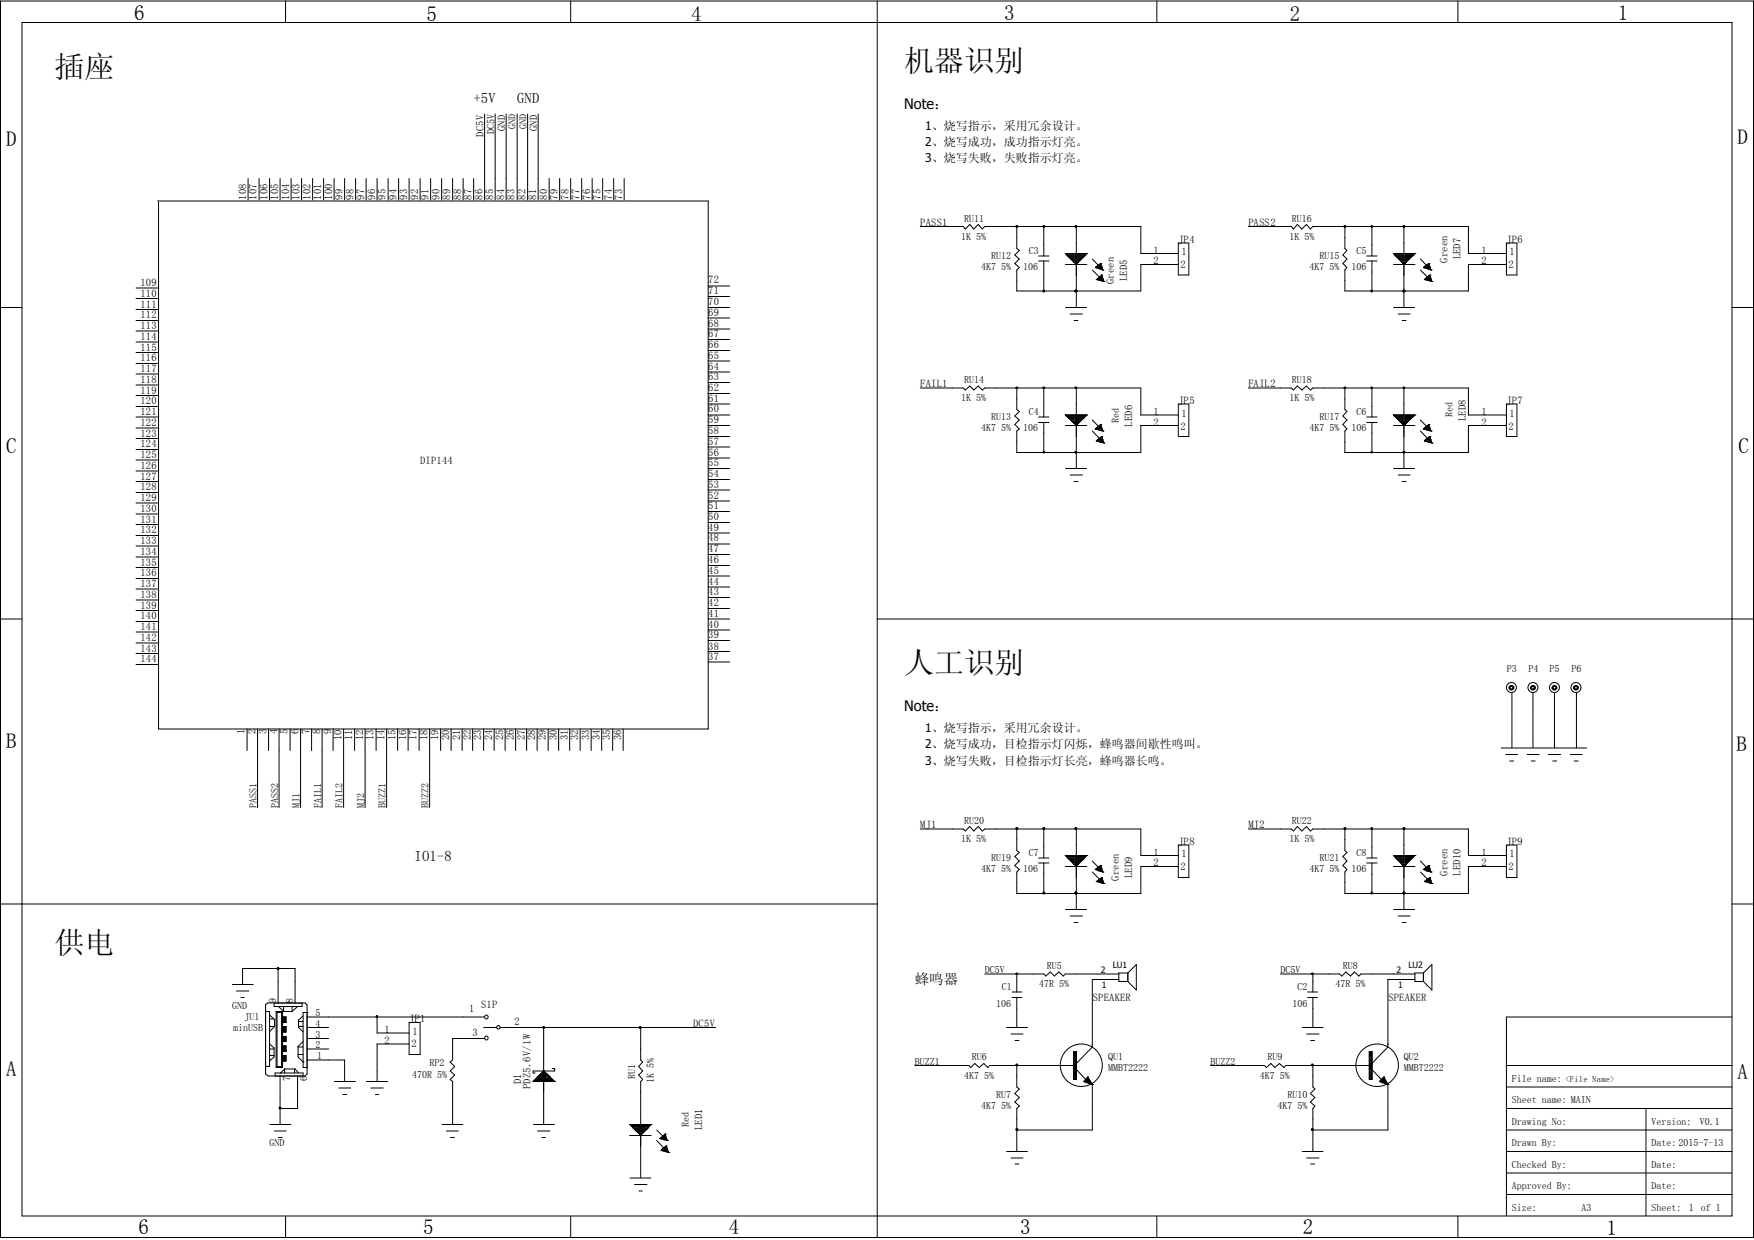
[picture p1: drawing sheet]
<svg xmlns="http://www.w3.org/2000/svg" width="297mm" height="210mm" viewBox="0 0 297 210" stroke-linecap="round" stroke-linejoin="round" font-family="sans-serif">
<g fill="none" stroke="#000" stroke-width=".17">
<path d="M.1 .2h296.7v209.3h-296.7zM3.7 3.8h289.5v202.1h-289.5zM48.3 .2v3.6M82 19.3v14.6M83.8 19.3v14.6M85.7 19.3v14.6M87.5 19.3v14.6M89.3 19.3v14.6M91.1 19.3v14.6M96.6 .2v3.6M148.5 .2v209.3M195.8 .2v3.6"/>
<path d="M246.8 .2v3.6M26.7 34h93.2v89.4h-93.1v-89.2M42 30.2v3.7M43.9 30.2v3.7M45.6 30.2v3.7M47.4 30.2v3.7M49.3 30.2v3.7M51.1 30.2v3.7M52.9 30.2v3.7M54.8 30.2v3.7M56.6 30.2v3.7M58.3 30.2v3.7"/>
<path d="M60.2 30.2v3.7M62 30.2v3.7M63.8 30.2v3.7M65.7 30.2v3.7M67.5 30.2v3.7M69.3 30.2v3.7M71.1 30.2v3.7M72.9 30.2v3.7M74.8 30.2v3.7M76.6 30.2v3.7M78.4 30.2v3.7M80.2 30.2v3.7"/>
<path d="M93 30.2v3.7M94.7 30.2v3.7M96.6 30.2v3.7M98.5 30.2v3.7M100.2 30.2v3.7M102 30.2v3.7M103.9 30.2v3.7M105.7 30.2v3.7M155.8 38.4h7.3l.3 .4 .8-.8 .6 .8 .8-.8 .7 .8 .4-.4h26.4v4.5h6.4M172.1 38.4v3.7l.5 .3-.8 .8 .8 .7-.8 .7 .8 .7-.5 .4v3.6h21v-4.5h6.4M176.7 38.4v4.9M182.2 38.4v13.7"/>
<path d="M211.3 38.4h7.3l.3 .4 .7-.8 .8 .8 .7-.8 .7 .8 .4-.4h26.4v4.5h6.4M227.7 38.4v3.7l.3 .3-.7 .8 .7 .7-.7 .7 .7 .7-.3 .4v3.6h20.9v-4.5h6.4M232.2 38.4v4.9M237.7 38.4v13.7M.1 52.1h3.6M23 48.8h3.7M23 50.5h3.7M23 52.4h3.7M23 54.3h3.7M23 56h3.7M23 57.9h3.7M23 59.7h3.7"/>
<path d="M119.9 52.1h3.6M119.9 59.4h3.6M119.9 57.5h3.6M119.9 55.7h3.6M119.9 53.8h3.6M119.9 50.2h3.6M119.9 48.4h3.6M175.8 43.3h1.8M175.8 44.2h1.8M176.7 44.2v5.1M180.3 42.9h.1M180.3 44.8h3.7"/>
<path d="M180.3 42.9h3.7M180.3 42.9l1.9 1.9M180.3 52.1h3.7M180.5 42.9v.3h3.3v-.3M180.7 42.9v.4h2.9v-.4M180.9 42.9v.6h2.6v-.6M181.1 53.2h2.2M181.1 42.9v.8h2.2v-.8M181.3 42.9v1h1.7v-1M181.4 42.9v1.1h1.5v-1.1M181.6 42.9v1.3h1.1v-1.3M181.8 42.9v1.5h.7v-1.5"/>
<path d="M181.8 54.3h.7M182 42.9v1.7h.4v-1.7M182.2 44.8h.1M182.2 49.3h.1M184 42.9h.1M184 42.9l-1.8 1.9M184.9 43.9l1.8 1.8M184.9 45.7l1.8 1.8M185.4 45.3h.1M185.4 45.3l1.3 .4M185.4 45.3h1.2M185.6 47.3h.1"/>
<path d="M185.6 45.1l-.2 .2M185.6 45.1h.9v.5M185.6 45.1v.3M185.6 47.3l1.3 .4M185.6 47.3h1.2M185.8 47.2v.2M185.8 47.2l-.2 .1M185.8 47.2h.9v.5M186 44.9v.6h.6M186 47v.4M186.1 44.8h.3M186.1 47h.5"/>
<path d="M186.2 44.7v.9M186.2 46.8v.7h.7M186.4 44.6h.1M186.4 44.6l.3 1.1M186.4 44.6l-.8 .5M186.4 44.6v1M186.4 45h-.6v.5M186.5 46.6h.1M186.5 46.6v1M186.5 46.6l.4 1.1M186.5 46.6l-.7 .6M186.6 46.7h-.2v.8"/>
<path d="M186.7 45.7h.1M186.9 47.7h.1M199.5 41.1h1.8v5.5h-1.8zM231.3 43.3h1.9M231.3 44.2h1.9M232.2 44.2v5.1M235.9 42.9h.1M235.9 44.8h3.6M235.9 42.9h3.6M235.9 42.9l1.8 1.9M235.9 52.1h3.6M236.1 42.9v.3h3.3v-.3"/>
<path d="M236.2 42.9v.4h3v-.4M236.4 42.9v.6h2.5v-.6M236.6 42.9v.8h2.2v-.8M236.6 53.2h2.2M236.8 42.9v1h1.8v-1M237 42.9v1.1h1.4v-1.1M237.2 42.9v1.3h1.1v-1.3M237.3 54.3h.8M237.3 42.9v1.5h.8v-1.5M237.5 42.9v1.7h.4v-1.7M237.7 44.8h.1M237.7 49.3h.1"/>
<path d="M239.5 42.9h.1M239.5 42.9l-1.8 1.9M240.5 43.9l1.7 1.8M240.5 45.7l1.7 1.8M241 45.3h.1M241 45.3h1.1M241 45.3l1.2 .4M241.1 47.3h.1M241.1 45.1h1v.5M241.1 47.3h1.1M241.1 45.1l-.1 .2M241.1 45.1v.3"/>
<path d="M241.1 47.3l1.3 .4M241.3 47.2h.9v.5M241.3 45v.5M241.3 47.2v.2M241.3 47.2l-.2 .1M241.4 45h.6M241.5 44.9v.6h.6M241.5 47v.4M241.6 47h.5M241.6 44.8h.3M241.7 46.8v.7h.6M241.7 44.7v.9"/>
<path d="M241.8 46.7h.3M241.9 44.6h.1M241.9 44.6l.3 1.1M241.9 44.6l-.8 .5M241.9 44.6v1M241.9 46.7v.8M242.1 46.6h.1M242.1 46.6v1M242.1 46.6l.3 1.1M242.1 46.6l-.8 .6M242.2 45.7h.1M242.4 47.7h.1"/>
<path d="M255 41.1h1.8v5.5h-1.8zM293.2 52.1h3.6M23 61.6h3.7M23 63.3h3.7M23 65.2h3.7M23 67h3.7M23 68.8h3.7M23 70.6h3.7M23 72.5h3.7M23 74.3h3.7M23 76.1h3.7M23 77.9h3.7"/>
<path d="M23 79.8h3.7M119.9 79.3h3.6M119.9 77.6h3.6M119.9 75.7h3.6M119.9 73.9h3.6M119.9 72.1h3.6M119.9 70.3h3.6M119.9 68.4h3.6M119.9 66.6h3.6M119.9 64.8h3.6M119.9 63h3.6M119.9 61.1h3.6"/>
<path d="M155.8 65.7h7.3l.3 .3 .8-.6 .6 .6 .8-.6 .7 .6 .4-.3h26.4v4.6h6.4M172.1 65.7v3.6l.5 .4-.8 .7 .8 .7-.8 .8 .8 .7-.5 .4v3.6h21v-4.5h6.4M175.8 70.6h1.8M175.8 71.5h1.8M176.7 65.7v4.9M176.7 71.5v5.1M180.3 70.3h.1M180.3 72.1h3.7M180.3 70.3h3.7M180.3 70.3l1.9 1.8M180.3 79.3h3.7M180.5 70.3v.1h3.3v-.1"/>
<path d="M180.7 70.3v.3h2.9v-.3M180.9 70.3v.5h2.6v-.5M181.1 70.3v.7h2.2v-.7M181.3 70.3v.8h1.7v-.8M181.4 70.3v1.1h1.5v-1.1M181.6 70.3v1.2h1.1v-1.2M181.8 70.3v1.4h.7v-1.4M182 70.3v1.6h.4v-1.6M182.2 72.1h.1M182.2 76.6h.1M182.2 65.7v13.6M184 70.3h.1"/>
<path d="M184 70.3l-1.8 1.8M184.9 71.1l1.8 1.9M184.9 73l1.8 1.8M185.4 72.6h.1M185.4 72.6l1.3 .4M185.4 72.6h1.2M185.6 74.7h.1M185.6 72.5h.9v.5M185.6 72.5v.2M185.6 72.5l-.2 .1M185.6 74.7l1.3 .3M185.6 74.7h1.2"/>
<path d="M185.8 72.3v.4M185.8 74.4v.3M185.8 74.4h.9v.5M185.8 72.2h.6M185.8 74.4l-.2 .3M186 72.1v.7h.6M186 74.3v.5M186.1 72.1h.3M186.1 74.3h.5M186.2 72v.8M186.2 74.2v.6h.7M186.4 71.9h.1"/>
<path d="M186.4 71.9v1M186.4 74v.8M186.4 71.9l.3 1.1M186.4 71.9l-.8 .6M186.4 74.1h.2M186.5 73.9h.1M186.5 73.9v1M186.5 73.9l.4 1.1M186.5 73.9l-.7 .5M186.7 73h.1M186.9 75h.1M199.5 68.4h1.8v5.5h-1.8z"/>
<path d="M211.3 65.7h7.3l.3 .3 .7-.6 .8 .6 .7-.6 .7 .6 .4-.3h26.4v4.6h6.4M227.7 65.7v3.6l.3 .4-.7 .7 .7 .7-.7 .8 .7 .7-.3 .4v3.6h20.9v-4.5h6.4M231.3 70.6h1.9M231.3 71.5h1.9M232.2 65.7v4.9M232.2 71.5v5.1M235.9 70.3h.1M235.9 72.1h3.6M235.9 70.3h3.6M235.9 70.3l1.8 1.8M235.9 79.3h3.6M236.1 70.3v.1h3.3v-.1"/>
<path d="M236.2 70.3v.3h3v-.3M236.4 70.3v.5h2.5v-.5M236.6 70.3v.7h2.2v-.7M236.8 70.3v.8h1.8v-.8M237 70.3v1.1h1.4v-1.1M237.2 70.3v1.2h1.1v-1.2M237.3 70.3v1.4h.8v-1.4M237.5 70.3v1.6h.4v-1.6M237.7 72.1h.1M237.7 76.6h.1M237.7 65.7v13.6M239.5 70.3h.1"/>
<path d="M239.5 70.3l-1.8 1.8M240.5 71.1l1.7 1.9M240.5 73l1.7 1.8M241 72.6h.1M241 72.6h1.1M241 72.6l1.2 .4M241.1 74.7h.1M241.1 72.5h1v.5M241.1 74.7h1.1M241.1 72.5v.2M241.1 72.5l-.1 .1M241.1 74.7l1.3 .3"/>
<path d="M241.3 74.4h.9v.5M241.3 72.3v.4M241.3 74.4v.3M241.3 74.4l-.2 .3M241.4 72.2h.6M241.5 72.1v.7h.6M241.5 74.3v.5M241.6 74.3h.5M241.6 72.1h.3M241.7 74.2v.6h.6M241.7 72v.8M241.8 74.1h.3"/>
<path d="M241.9 71.9h.1M241.9 71.9v1M241.9 74v.8M241.9 71.9l.3 1.1M241.9 71.9l-.8 .6M242.1 73.9h.1M242.1 73.9v1M242.1 73.9l.3 1.1M242.1 73.9l-.8 .5M242.2 73h.1M242.4 75h.1M255 68.4h1.8v5.5h-1.8z"/>
<path d="M23 81.5h3.7M23 83.4h3.7M23 85.2h3.7M23 87h3.7M23 88.8h3.7M23 90.7h3.7M23 92.5h3.7M23 94.3h3.7M23 96.1h3.7M23 98h3.7M23 99.7h3.7M119.9 99.4h3.6"/>
<path d="M119.9 97.5h3.6M119.9 95.8h3.6M119.9 93.9h3.6M119.9 92.1h3.6M119.9 90.3h3.6M119.9 88.5h3.6M119.9 86.6h3.6M119.9 84.8h3.6M119.9 83h3.6M119.9 81.2h3.6M181.1 80.4h2.2M181.8 81.5h.7"/>
<path d="M236.6 80.4h2.2M237.3 81.5h.8M.1 104.8h3.6M23 101.6h3.7M23 103.4h3.7M23 105.2h3.7M23 107h3.7M23 108.9h3.7M23 110.7h3.7M23 112.5h3.7M119.9 104.8h3.6M119.9 112.1h3.6"/>
<path d="M119.9 110.3h3.6M119.9 108.5h3.6M119.9 106.7h3.6M119.9 103h3.6M119.9 101.2h3.6M148.5 104.8h148.3M255.9 117.3v9.4M259.5 117.3v9.4M263.1 117.3v9.4M266.9 117.3v9.4M41.8 123.4v3.7M43.6 123.4v13.3"/>
<path d="M45.5 123.4v3.7M47.2 123.4v13.3M49.1 123.4v3.7M50.9 123.4v13.3M52.7 123.4v3.7M54.5 123.4v13.3M56.4 123.4v3.7M58.2 123.4v13.3M60 123.4v3.7M61.8 123.4v13.3M63.7 123.4v3.7M65.4 123.4v13.3"/>
<path d="M67.3 123.4v3.7M69.1 123.4v3.7M71 123.4v3.7M72.7 123.4v13.3M74.6 123.4v3.7M76.4 123.4v3.7M78.2 123.4v3.7M80 123.4v3.7M81.9 123.4v3.7M83.7 123.4v3.7M85.5 123.4v3.7M87.3 123.4v3.7"/>
<path d="M89.2 123.4v3.7M90.9 123.4v3.7M92.8 123.4v3.7M94.6 123.4v3.7M96.4 123.4v3.7M98.2 123.4v3.7M100.1 123.4v3.7M101.9 123.4v3.7M103.7 123.4v3.7M105.5 123.4v3.7M254.1 126.7h14.5M254.8 127.8h2.2"/>
<path d="M255.5 128.9h.8M258.5 127.8h2.1M259.2 128.9h.7M262 127.8h2.2M262.8 128.9h.8M265.8 127.8h2.1M266.4 128.9h.8M.1 153.1h148.4M155.8 140.4h7.3l.3 .3 .8-.7 .6 .7 .8-.7 .7 .7 .4-.3h26.4v4.5h6.4M172.1 140.4v3.6l.5 .4-.8 .6 .8 .8-.8 .8 .8 .6-.5 .5v3.6h21v-4.6h6.4M175.8 145.3h1.8M175.8 146.1h1.8"/>
<path d="M176.7 140.4v4.9M176.7 146.1v5.2M180.3 144.9h.1M180.3 146.7h3.7M180.3 144.9h3.7M180.3 144.9l1.9 1.8M180.3 154h3.7M180.5 144.9v.1h3.3v-.1M180.7 144.9v.4h2.9v-.4M180.9 144.9v.6h2.6v-.6M181.1 155.1h2.2M181.1 144.9v.7h2.2v-.7"/>
<path d="M181.3 144.9v.9h1.7v-.9M181.4 144.9v1.1h1.5v-1.1M181.6 144.9v1.2h1.1v-1.2M181.8 144.9v1.5h.7v-1.5M181.8 156.2h.7M182 144.9v1.7h.4v-1.7M182.2 146.7h.1M182.2 151.3h.1M182.2 140.4v13.6M184 144.9h.1M184 144.9l-1.8 1.8M184.9 145.8l1.8 1.9"/>
<path d="M184.9 147.7l1.8 1.7M185.4 147.2h.1M185.4 147.2l1.3 .5M185.4 147.2h1.2M185.6 149.3h.1M185.6 147.1v.2M185.6 147.1h.9v.5M185.6 147.1l-.2 .1M185.6 149.3l1.3 .3M185.6 149.3h1.2M185.8 149.1v.3M185.8 149.1h.9v.5"/>
<path d="M185.8 149.1l-.2 .2M186 146.8v.7h.6M186 148.9v.5M186.1 146.7h.3M186.1 148.9h.5M186.2 146.6v.9M186.2 148.8v.6h.7M186.4 146.6h.1M186.4 146.6v1M186.4 148.7v.8M186.4 146.6l.3 1.1M186.4 146.6l-.8 .5"/>
<path d="M186.4 148.8h.2M186.4 146.9h-.6v.5M186.5 148.6h.1M186.5 148.6v1M186.5 148.6l.4 1M186.5 148.6l-.7 .5M186.7 147.7h.1M186.9 149.6h.1M199.5 143.1h1.8v5.5h-1.8zM211.3 140.4h7.3l.3 .3 .7-.7 .8 .7 .7-.7 .7 .7 .4-.3h26.4v4.5h6.4M227.7 140.4v3.6l.3 .4-.7 .6 .7 .8-.7 .8 .7 .6-.3 .5v3.6h20.9v-4.6h6.4M231.3 145.3h1.9"/>
<path d="M231.3 146.1h1.9M232.2 140.4v4.9M232.2 146.1v5.2M235.9 144.9h.1M235.9 146.7h3.6M235.9 144.9h3.6M235.9 144.9l1.8 1.8M235.9 154h3.6M236.1 144.9v.1h3.3v-.1M236.2 144.9v.4h3v-.4M236.4 144.9v.6h2.5v-.6M236.6 144.9v.7h2.2v-.7"/>
<path d="M236.6 155.1h2.2M236.8 144.9v.9h1.8v-.9M237 144.9v1.1h1.4v-1.1M237.2 144.9v1.2h1.1v-1.2M237.3 156.2h.8M237.3 144.9v1.5h.8v-1.5M237.5 144.9v1.7h.4v-1.7M237.7 146.7h.1M237.7 151.3h.1M237.7 140.4v13.6M239.5 144.9h.1M239.5 144.9l-1.8 1.8"/>
<path d="M240.5 145.8l1.7 1.9M240.5 147.7l1.7 1.7M241 147.2h.1M241 147.2h1.1M241 147.2l1.2 .5M241.1 149.3h.1M241.1 147.1v.2M241.1 147.1h1v.5M241.1 149.3h1.1M241.1 147.1l-.1 .1M241.1 149.3l1.3 .3M241.3 146.9v.5"/>
<path d="M241.3 149.1v.3M241.3 149.1h.9v.5M241.3 149.1l-.2 .2M241.4 146.9h.6M241.5 146.8v.7h.6M241.5 148.9v.5M241.6 148.9h.5M241.6 146.7h.3M241.7 146.6v.9M241.7 148.8v.6h.6M241.8 148.8h.3M241.9 146.6h.1"/>
<path d="M241.9 146.6v1M241.9 148.7v.8M241.9 146.6l.3 1.1M241.9 146.6l-.8 .5M242.1 148.6h.1M242.1 148.6v1M242.1 148.6l.3 1M242.1 148.6l-.8 .5M242.2 147.7h.1M242.4 149.6h.1M255 143.1h1.8v5.5h-1.8zM293.2 153.1h3.6"/>
<path d="M39.3 166.7h3.6M40 167.8h2.2M40.7 168.9h.7M41.1 166.7v-2.7h8.9v5.8M45 171.3h.6v9.3h-.6M45 170.1l.3-.3h6.3l.4 .4v11.7l-.4 .3h-6.2l-.4-.3zM45.6 172.6h.8M45.6 173.8h.8M45.6 171.9l.9 .7v1.2l-.9 .8M45.6 177.6h.8M45.6 178.7h.8M45.6 176.8l.8 .7v1.5l-.7 .6-.1-.1"/>
<path d="M46.4 169.8v.6h4.7v-.6M46.7 171.3h1.1v9.5h-1.1zM46.9 171.4h.8v9.2h-.8zM47.1 164v5.8M47.2 170.4l.8 .9M47.8 172.2h.6v.9h-.6M47.8 173.8h.6v1h-.6M47.8 175.5h.6v.9h-.6M47.8 177.1h.6v1h-.6M47.8 178.7h.6v1h-.6M47.8 173h.6M47.8 172.7h.6"/>
<path d="M47.8 172.6h.6M47.8 172.4h.6M47.8 174.6h.6M47.8 174.4h.6M47.8 174.2h.6M47.8 174h.6M47.8 176.2h.6M47.8 176h.6M47.8 175.9h.6M47.8 175.7h.6M47.8 177.9h.6M47.8 177.6h.6"/>
<path d="M47.8 177.5h.6M47.8 177.3h.6M47.8 179.5h.6M47.8 179.3h.6M47.8 179.2h.6M47.8 179h.6M48 170.4v.9M48 172.2v.9M48 173.8v1M48 175.5v.9M48 177.1v1M48 178.7v1"/>
<path d="M48 171.3h1.4M48.2 172.2v.9M48.2 173.8v1M48.2 175.5v.9M48.2 177.1v1M48.2 178.7v1M48.3 172.2v.9M48.3 173.8v1M48.3 175.5v.9M48.3 177.1v1M48.3 178.7v1M49.4 170.4v.9"/>
<path d="M50.4 177.3h.9M50.4 170.4l-1 .9M50.4 178.6h.9M50.5 173h.8M50.5 173.8h.8M51.3 179.8h.1M51.3 176.4l-.8 .8v1.8l.8 .8M51.3 172l-.8 .7v1.3l.8 .8M52 171.4h.1M52 172.2h30M52 174h3.6M52 175.9h3.6"/>
<path d="M52 177.6h3.6M52 179.5h6.3v3.6M52 171.4h-.7v9.4h.7M63.8 172.2v2.7h5.5M69.3 173.1h1.8v5.5h-1.8zM69.3 176.8h-5.5v6.3M81.9 174h2.2M82 175.9h-5.4v3.6l-.4 .3 .8 .8-.8 .8 .8 .6-.8 .8 .4 .3v7.3M84.8 174h36.4M92 174v16.4M108.5 174v5.5l.3 .3-.7 .8 .7 .8-.7 .6 .7 .8-.3 .3v16.4M166.7 164.9h10l.3 .4 .8-.7 .7 .7 .7-.7 .8 .7 .3-.4h9.1"/>
<path d="M170.3 174h3.7M171.1 175.1h2.1M171.3 168h1.8M171.3 168.9h1.8M171.8 176.2h.8M172.1 164.9v3.1M172.1 168.9v5.1M181.8 178.1h.4v4.7h-.4zM181.8 179.7h.4M181.8 178.7h.4M181.8 179.5h.4M181.8 179.3h.4"/>
<path d="M181.8 179.2h.4M181.8 179h.4M181.8 178.6h.4M181.8 179.8h.4M181.8 178.4h.4M181.8 178.2h.4M182 178.1v4.7M189.4 165.9h-4.5v11.4l-2.7 2.8h-.4M190.9 164.8h-1.5v1.4h1.5M190.9 164.8v1.4M190.9 164.8l1.5-1.5v4.3l-1.5-1.4M216.7 164.9h10l.5 .4 .6-.7 .8 .7 .7-.7 .7 .7 .4-.4h9.1"/>
<path d="M220.4 174h3.6M221.1 175.1h2.3M221.3 168h1.8M221.3 168.9h1.8M221.8 176.2h.8M222.2 164.9v3.1M222.2 168.9v5.1M231.8 178.1h.4v4.7h-.4zM231.8 179.7h.4M231.8 178.7h.4M231.8 179.5h.4M231.8 179.3h.4"/>
<path d="M231.8 179.2h.4M231.8 179h.4M231.8 178.6h.4M231.8 179.8h.4M231.8 178.4h.4M231.8 178.2h.4M232.1 178.1v4.7M239.5 165.9h-4.6v11.4l-2.7 2.8h-.4M241 164.8h-1.5v1.4h1.5M241 164.8v1.4M241 164.8l1.4-1.5v4.3l-1.4-1.4M293.2 172.2h-38.2v33.7"/>
<path d="M45.6 190.4h3.7M46.4 191.5h2.1M46.6 182.2v-.5h4.7v.5M47.1 192.6h.7M47.4 182.2v8.2M47.5 181.7h.1M47.5 181.7l.7-.7h1.8l.5 .7M48.2 180.9v.8M49.9 180.9v.8M50.4 182.2v5.5h-3M56.6 183.1h3.6M57.3 184.2h2.1"/>
<path d="M58 185.3h.8M62 183.1h3.7M62.7 184.2h2.2M63.5 185.3h.7M74.8 190.4h3.6M75.5 191.5h2.1M76.2 192.6h.8M90.3 183.1h.1M90.3 183.1h3.6M90.3 190.4h3.6M90.4 183.1v-.1h3.2v.1M90.6 183.1v-.3h2.9v.3"/>
<path d="M90.8 183.1v-.5h2.5v.5M90.9 183.1v-.7h2.2v.7M90.9 191.5h2.2M91.1 183.1v-.9h1.9v.9M91.4 183.1v-1.1h1.4v1.1M91.5 183.1v-1.2h1.1v1.2M91.7 183.1v-1.4h.7v1.4M91.7 192.6h.7M91.9 183.1v-1.6h.3v1.6M92 181.4h.1M92 181.4l1.9 1.7M92 181.4l-1.7 1.7"/>
<path d="M93.5 180.9h.4v.5h-3.6v.3h.3M93.9 183.1h.1M106.6 190.4h.1M106.6 192.3h3.6M106.6 190.4h3.6M106.6 190.4l1.9 1.9M106.6 199.5h3.6M106.8 190.4v.2h3.3v-.2M107 190.4v.4h2.9v-.4M107.2 190.4v.6h2.5v-.6M107.4 190.4v.8h2.2v-.8M107.5 190.4v.9h1.9v-.9"/>
<path d="M107.7 190.4v1.1h1.4v-1.1M107.9 190.4v1.3h1.1v-1.3M108.1 190.4v1.5h.7v-1.5M108.3 190.4v1.6h.3v-1.6M108.5 192.3h.1M110.2 190.4h.1M110.2 190.4l-1.7 1.9M111.2 191.3l1.7 1.8M111.2 193.1l1.7 1.9M111.7 192.8h.1M111.7 192.8l1.2 .3M111.7 192.8h1.2"/>
<path d="M111.9 194.8h.1M111.9 192.6l-.2 .2M111.9 192.6h.9v.5M111.9 192.6v.3M111.9 194.8l1.3 .4M111.9 194.8h1.1M112.1 192.4v.5M112.1 194.6v.2M112.1 194.6l-.2 .2M112.1 194.6h.8v.5M112.2 192.4h.5M112.3 192.3v.7h.6"/>
<path d="M112.3 194.5v.4M112.4 194.4h.5M112.4 194.3v.7h.7M112.4 192.3h.3M112.4 192.2v.8M112.6 192h.1M112.6 192l.3 1.1M112.6 192l-.7 .6M112.6 192v1M112.6 194.1v.9M112.6 194.2h.3M112.8 194.1h.1"/>
<path d="M112.8 194.1v1M112.8 194.1l.4 1.1M112.8 194.1l-.7 .5M112.9 193.1h.1M113.2 195.2h.1M154.9 180.4h9.1l.3 .4 .7-.7 .8 .7 .7-.7 .7 .7 .4-.4h14.6M170.3 195h3.7M171.1 196.1h2.1M171.8 197.1h.8M172.1 180.4v3.7l.5 .3-.8 .8 .8 .6-.8 .8 .8 .7-.5 .4v7.3M181.8 180.8h.4M181.8 180.6h.4"/>
<path d="M181.8 182.2h.4M181.8 181.7h.4M181.8 181.1h.4l1.6 1.7h.5M181.8 182.6h.4M181.8 182.4h.4M181.8 182h.4M181.8 181.9h.4M181.8 181.5h.4M181.8 181.4h.4M181.8 180.9h.4M181.8 180.3h.4M183.5 183.1h.1"/>
<path d="M183.5 183.1l1.4 .5M183.5 183.1h1.1M183.6 183h.9M183.6 182.9v.3M183.8 182.7v.6h.9M184 182.6h.2M184 182.5v.9M184.1 182.4h.1M184.1 182.4l-.6 .7M184.1 182.4l.8 1.2M184.1 182.4v1M184.3 182.7v.8h.5"/>
<path d="M184.6 183v.6M184.7 183.4v.2M184.9 183.6v7.7h-12.8M184.9 183.6h.1M204.9 180.4h9.1l.4 .4 .7-.7 .7 .7 .8-.7 .7 .7 .4-.4h14.5M220.4 195h3.6M221.1 196.1h2.3M221.8 197.1h.8M222.2 180.4v3.7l.4 .3-.8 .8 .8 .6-.8 .8 .8 .7-.4 .4v7.3M231.8 180.8h.4M231.8 180.6h.4M231.8 182.2h.4"/>
<path d="M231.8 181.7h.4M231.8 181.1h.4l1.6 1.7h.6M231.8 182.6h.4M231.8 182.4h.4M231.8 182h.4M231.8 181.9h.4M231.8 181.5h.4M231.8 181.4h.4M231.8 180.9h.4M231.8 180.3h.4M233.5 183.1h.1M233.5 183.1h1.1"/>
<path d="M233.5 183.1l1.4 .5M233.7 183h.8M233.7 182.9v.3M233.8 182.7v.6M233.9 183.3h.9M234 182.6h.4M234 182.5v.9M234.3 182.4h.1M234.3 182.4l-.8 .7M234.3 182.4l.6 1.2M234.3 182.4v1M234.4 182.7v.8h.5"/>
<path d="M234.6 183v.6M234.8 183.4v.2M234.9 183.6h.1M234.9 183.6v7.7h-12.7M255 180.4h38.2M255 184.1h38.2M255 187.7h38.2M255 191.3h38.2M255 195h38.2M255 198.6h38.2M278.6 187.7v18.2M48.3 205.9v3.6"/>
<path d="M96.6 205.9v3.6M107.4 200.6h2.2M108.1 201.7h.7M195.8 205.9v3.6M246.8 205.9v3.6M255 202.3h38.2"/>
<circle cx="255.9" cy="116.4" r=".85"/>
<circle cx="259.5" cy="116.4" r=".85"/>
<circle cx="263.1" cy="116.4" r=".85"/>
<circle cx="266.8" cy="116.4" r=".85"/>
<circle cx="82.3" cy="175.8" r=".32"/>
<circle cx="82.3" cy="172.2" r=".32"/>
<circle cx="84.4" cy="173.9" r=".3"/>
<circle cx="183" cy="180.4" r="3.6"/>
<circle cx="233.1" cy="180.4" r="3.6"/>
</g>
<g fill="none" stroke="#000" stroke-width=".34">
<circle cx="255.9" cy="116.5" r=".32"/>
<circle cx="259.5" cy="116.5" r=".32"/>
<circle cx="263.2" cy="116.5" r=".32"/>
<circle cx="266.8" cy="116.5" r=".32"/>
</g>
<g fill="#000" stroke="#000" stroke-width=".17">
<path d="M232.1 38.2h.2l-.1 .3z" fill-rule="evenodd"/>
<path d="M232.1 49.2h.2l-.1 .2z" fill-rule="evenodd"/>
<path d="M172 65.6l.3 .1-.2 .1-.1-.1z" fill-rule="evenodd"/>
<path d="M176.6 76.5l.3 .1-.2 .1h-.1z" fill-rule="evenodd"/>
<path d="M176.6 65.6l.3 .1-.2 .1-.1-.1z" fill-rule="evenodd"/>
<path d="M182 76.5l.3 .1-.2 .1h-.1z" fill-rule="evenodd"/>
<path d="M182 65.6l.3 .1-.2 .1-.1-.1z" fill-rule="evenodd"/>
<path d="M182 76.5l.3 .1-.2 .1h-.1z" fill-rule="evenodd"/>
<path d="M227.5 65.6l.3 .1-.1 .1-.2-.1z" fill-rule="evenodd"/>
<path d="M237.5 76.5l.3 .1-.1 .1h-.2z" fill-rule="evenodd"/>
<path d="M237.5 65.6l.3 .1-.1 .1-.2-.1z" fill-rule="evenodd"/>
<path d="M237.5 76.5l.3 .1-.1 .1h-.2z" fill-rule="evenodd"/>
<path d="M232.1 151.1h.2l-.1 .3z" fill-rule="evenodd"/>
<path d="M232.1 140.2h.2l-.1 .3z" fill-rule="evenodd"/>
<path d="M63.7 172h.2l-.1 .3z" fill-rule="evenodd"/>
<path d="M172 164.8l.3 .1-.2 .1h-.1z" fill-rule="evenodd"/>
<path d="M222 164.8l.3 .1-.1 .1h-.2z" fill-rule="evenodd"/>
<circle cx="172.1" cy="38.4" r=".17"/>
<circle cx="176.7" cy="38.4" r=".17"/>
<circle cx="182.1" cy="38.4" r=".17"/>
<circle cx="227.7" cy="38.4" r=".17"/>
<circle cx="237.7" cy="38.4" r=".17"/>
<circle cx="176.7" cy="49.3" r=".17"/>
<circle cx="182.1" cy="49.3" r=".17"/>
<circle cx="237.7" cy="49.3" r=".17"/>
<circle cx="232.2" cy="76.6" r=".13"/>
<circle cx="232.2" cy="65.7" r=".13"/>
<circle cx="172.1" cy="140.3" r=".17"/>
<circle cx="176.7" cy="151.2" r=".17"/>
<circle cx="176.7" cy="140.3" r=".17"/>
<circle cx="182.1" cy="151.2" r=".17"/>
<circle cx="182.1" cy="140.3" r=".17"/>
<circle cx="227.7" cy="140.3" r=".17"/>
<circle cx="237.7" cy="140.3" r=".17"/>
<circle cx="237.7" cy="151.2" r=".17"/>
<circle cx="47.1" cy="164" r=".17"/>
<circle cx="92" cy="174" r=".17"/>
<circle cx="108.4" cy="174" r=".17"/>
<circle cx="47.4" cy="187.6" r=".17"/>
<circle cx="172.1" cy="180.3" r=".17"/>
<circle cx="172.1" cy="191.3" r=".17"/>
<circle cx="222.2" cy="191.3" r=".17"/>
<circle cx="222.2" cy="180.3" r=".17"/>
</g>
<g font-size="5.1">
<text x="9.2" y="13">插座</text>
<text x="153.1" y="12">机器识别</text>
<text x="153.1" y="114">人工识别</text>
<text x="9.2" y="161.3">供电</text>
</g>
<g font-size="3.6">
<text x="22.7" y="3.3">6</text>
<text x="72.2" y="3.5">5</text>
<text x="117" y="3.5">4</text>
<text x="170" y="3.3">3</text>
<text x="218.4" y="3.5">2</text>
<text x="273.9" y="3.3">1</text>
<text x="1" y="24.7">D</text>
<text x="294.1" y="24.4">D</text>
<text x="1" y="76.6">C</text>
<text x="294.3" y="76.6">C</text>
<text x="1" y="126.7">B</text>
<text x="294" y="127.1">B</text>
<text x="1" y="182.2">A</text>
<text x="294.1" y="182.6">A</text>
<text x="23.5" y="209">6</text>
<text x="71.6" y="209">5</text>
<text x="123.4" y="209">4</text>
<text x="172.7" y="209">3</text>
<text x="220.6" y="209">2</text>
<text x="271.9" y="209.1">1</text>
</g>
<g font-size="2.5">
<text x="80.2" y="17.4">+5V</text>
<text x="87.5" y="17.4">GND</text>
<text x="153.1" y="18.4">Note：</text>
<text x="153.1" y="120.3">Note：</text>
<text x="70.2" y="145.8">IO1-8</text>
<text x="154.9" y="166.7">蜂鸣器</text>
</g>
<g font-size="2">
<text x="156.6" y="22">1、烧写指示，采用冗余设计。</text>
<text x="156.6" y="24.7">2、烧写成功，成功指示灯亮。</text>
<text x="156.6" y="27.4">3、烧写失败，失败指示灯亮。</text>
<text x="156.6" y="124">1、烧写指示，采用冗余设计。</text>
<text x="156.6" y="126.7">2、烧写成功，目检指示灯闪烁，蜂鸣器间歇性鸣叫。</text>
<text x="156.6" y="129.5">3、烧写失败，目检指示灯长亮，蜂鸣器长鸣。</text>
</g>
<g font-size="1.8">
<text x="81.9" y="23.1" transform="rotate(-90 81.9 23.1)">DC5V</text>
<text x="85.5" y="22.2" transform="rotate(-90 85.5 22.2)">GND</text>
<text x="90.9" y="22.2" transform="rotate(-90 90.9 22.2)">GND</text>
<text x="41.6" y="33.9" transform="rotate(-90 41.6 33.9)">108</text>
<text x="43.4" y="33.9" transform="rotate(-90 43.4 33.9)">107</text>
<text x="45.3" y="33.9" transform="rotate(-90 45.3 33.9)">106</text>
<text x="47.1" y="33.9" transform="rotate(-90 47.1 33.9)">105</text>
<text x="48.9" y="33.9" transform="rotate(-90 48.9 33.9)">104</text>
<text x="50.7" y="33.9" transform="rotate(-90 50.7 33.9)">103</text>
<text x="52.6" y="33.9" transform="rotate(-90 52.6 33.9)">102</text>
<text x="54.3" y="33.9" transform="rotate(-90 54.3 33.9)">101</text>
<text x="56.2" y="33.9" transform="rotate(-90 56.2 33.9)">100</text>
<text x="58" y="33.9" transform="rotate(-90 58 33.9)">99</text>
<text x="59.9" y="33.9" transform="rotate(-90 59.9 33.9)">98</text>
<text x="61.6" y="33.9" transform="rotate(-90 61.6 33.9)">97</text>
<text x="63.5" y="33.9" transform="rotate(-90 63.5 33.9)">96</text>
<text x="65.3" y="33.9" transform="rotate(-90 65.3 33.9)">95</text>
<text x="67.1" y="33.9" transform="rotate(-90 67.1 33.9)">94</text>
<text x="68.9" y="33.9" transform="rotate(-90 68.9 33.9)">93</text>
<text x="70.8" y="33.9" transform="rotate(-90 70.8 33.9)">92</text>
<text x="72.6" y="33.9" transform="rotate(-90 72.6 33.9)">91</text>
<text x="74.4" y="33.9" transform="rotate(-90 74.4 33.9)">90</text>
<text x="76.2" y="33.9" transform="rotate(-90 76.2 33.9)">89</text>
<text x="78.1" y="33.9" transform="rotate(-90 78.1 33.9)">88</text>
<text x="79.8" y="33.9" transform="rotate(-90 79.8 33.9)">87</text>
<text x="81.7" y="33.9" transform="rotate(-90 81.7 33.9)">86</text>
<text x="83.5" y="33.9" transform="rotate(-90 83.5 33.9)">85</text>
<text x="85.3" y="33.9" transform="rotate(-90 85.3 33.9)">84</text>
<text x="87.1" y="33.9" transform="rotate(-90 87.1 33.9)">83</text>
<text x="89" y="33.9" transform="rotate(-90 89 33.9)">82</text>
<text x="90.8" y="33.9" transform="rotate(-90 90.8 33.9)">81</text>
<text x="92.6" y="33.9" transform="rotate(-90 92.6 33.9)">80</text>
<text x="94.4" y="33.9" transform="rotate(-90 94.4 33.9)">79</text>
<text x="96.3" y="33.9" transform="rotate(-90 96.3 33.9)">78</text>
<text x="98" y="33.9" transform="rotate(-90 98 33.9)">77</text>
<text x="99.9" y="33.9" transform="rotate(-90 99.9 33.9)">76</text>
<text x="101.7" y="33.9" transform="rotate(-90 101.7 33.9)">75</text>
<text x="103.5" y="33.9" transform="rotate(-90 103.5 33.9)">74</text>
<text x="105.3" y="33.9" transform="rotate(-90 105.3 33.9)">73</text>
<text x="155.8" y="38.2">PASS1</text>
<text x="199.5" y="41.1">JP4</text>
<text x="211.3" y="38.2">PASS2</text>
<text x="255" y="41.1">JP6</text>
<text x="119.9" y="48">72</text>
<text x="190.8" y="47.6" transform="rotate(-90 190.8 47.6)">LED5</text>
<text x="195.2" y="42.9">1</text>
<text x="195.2" y="44.8">2</text>
<text x="199.8" y="45.5">2</text>
<text x="200" y="43.3">1</text>
<text x="245" y="44.5" transform="rotate(-90 245 44.5)">Green</text>
<text x="247.2" y="43.9" transform="rotate(-90 247.2 43.9)">LED7</text>
<text x="250.8" y="42.9">1</text>
<text x="250.8" y="44.8">2</text>
<text x="255.4" y="45.5">2</text>
<text x="255.5" y="43.3">1</text>
<text x="23.8" y="48.4">109</text>
<text x="23.8" y="50.2">110</text>
<text x="23.8" y="52.1">111</text>
<text x="23.8" y="53.8">112</text>
<text x="119.9" y="53.5">69</text>
<text x="119.9" y="51.6">70</text>
<text x="119.9" y="49.9">71</text>
<text x="188.6" y="48.1" transform="rotate(-90 188.6 48.1)">Green</text>
<text x="23.8" y="55.7">113</text>
<text x="23.8" y="57.5">114</text>
<text x="23.8" y="59.4">115</text>
<text x="119.9" y="58.9">66</text>
<text x="119.9" y="57.1">67</text>
<text x="119.9" y="55.4">68</text>
<text x="23.8" y="61.1">116</text>
<text x="23.8" y="63">117</text>
<text x="23.8" y="64.8">118</text>
<text x="119.9" y="64.4">63</text>
<text x="119.9" y="62.6">64</text>
<text x="119.9" y="60.8">65</text>
<text x="155.8" y="65.5">FAIL1</text>
<text x="211.3" y="65.5">FAIL2</text>
<text x="23.8" y="66.6">119</text>
<text x="23.8" y="68.4">120</text>
<text x="23.8" y="70.3">121</text>
<text x="119.9" y="71.7">59</text>
<text x="119.9" y="69.8">60</text>
<text x="119.9" y="68.1">61</text>
<text x="119.9" y="66.3">62</text>
<text x="195.2" y="70.3">1</text>
<text x="199.5" y="68.4">JP5</text>
<text x="200" y="70.5">1</text>
<text x="248.2" y="71.3" transform="rotate(-90 248.2 71.3)">LED8</text>
<text x="250.8" y="70.3">1</text>
<text x="255" y="68.4">JP7</text>
<text x="255.5" y="70.5">1</text>
<text x="23.8" y="72.1">122</text>
<text x="23.8" y="73.9">123</text>
<text x="23.8" y="75.7">124</text>
<text x="23.8" y="77.6">125</text>
<text x="119.9" y="77.2">56</text>
<text x="119.9" y="75.3">57</text>
<text x="119.9" y="73.6">58</text>
<text x="191.7" y="72.2" transform="rotate(-90 191.7 72.2)">LED6</text>
<text x="195.2" y="72.1">2</text>
<text x="199.8" y="72.7">2</text>
<text x="250.8" y="72.1">2</text>
<text x="255.4" y="72.7">2</text>
<text x="23.8" y="79.3">126</text>
<text x="23.8" y="81.2">127</text>
<text x="23.8" y="83">128</text>
<text x="71.1" y="78.5">DIP144</text>
<text x="119.9" y="82.6">53</text>
<text x="119.9" y="80.8">54</text>
<text x="119.9" y="79">55</text>
<text x="23.8" y="84.8">129</text>
<text x="23.8" y="86.6">130</text>
<text x="23.8" y="88.5">131</text>
<text x="119.9" y="89.9">49</text>
<text x="119.9" y="88.1">50</text>
<text x="119.9" y="86.3">51</text>
<text x="119.9" y="84.5">52</text>
<text x="23.8" y="90.3">132</text>
<text x="23.8" y="92.1">133</text>
<text x="23.8" y="93.9">134</text>
<text x="23.8" y="95.8">135</text>
<text x="119.9" y="95.4">46</text>
<text x="119.9" y="93.6">47</text>
<text x="119.9" y="91.7">48</text>
<text x="23.8" y="97.5">136</text>
<text x="23.8" y="99.4">137</text>
<text x="23.8" y="101.2">138</text>
<text x="119.9" y="100.8">43</text>
<text x="119.9" y="99.1">44</text>
<text x="119.9" y="97.2">45</text>
<text x="23.8" y="103">139</text>
<text x="23.8" y="104.8">140</text>
<text x="23.8" y="106.7">141</text>
<text x="119.9" y="106.3">40</text>
<text x="119.9" y="104.5">41</text>
<text x="119.9" y="102.6">42</text>
<text x="23.8" y="108.5">142</text>
<text x="23.8" y="110.3">143</text>
<text x="23.8" y="112.1">144</text>
<text x="119.9" y="111.8">37</text>
<text x="119.9" y="110">38</text>
<text x="119.9" y="108.1">39</text>
<text x="41.4" y="124.4" transform="rotate(-90 41.4 124.4)">1</text>
<text x="43.3" y="124.4" transform="rotate(-90 43.3 124.4)">2</text>
<text x="45.1" y="124.4" transform="rotate(-90 45.1 124.4)">3</text>
<text x="46.9" y="124.4" transform="rotate(-90 46.9 124.4)">4</text>
<text x="48.7" y="124.4" transform="rotate(-90 48.7 124.4)">5</text>
<text x="50.5" y="124.4" transform="rotate(-90 50.5 124.4)">6</text>
<text x="52.3" y="124.4" transform="rotate(-90 52.3 124.4)">7</text>
<text x="54.2" y="124.4" transform="rotate(-90 54.2 124.4)">8</text>
<text x="56.1" y="124.4" transform="rotate(-90 56.1 124.4)">9</text>
<text x="57.8" y="125.3" transform="rotate(-90 57.8 125.3)">10</text>
<text x="59.6" y="125.3" transform="rotate(-90 59.6 125.3)">11</text>
<text x="61.5" y="125.3" transform="rotate(-90 61.5 125.3)">12</text>
<text x="63.3" y="125.3" transform="rotate(-90 63.3 125.3)">13</text>
<text x="65.1" y="125.3" transform="rotate(-90 65.1 125.3)">14</text>
<text x="67" y="125.3" transform="rotate(-90 67 125.3)">15</text>
<text x="68.8" y="125.3" transform="rotate(-90 68.8 125.3)">16</text>
<text x="70.5" y="125.3" transform="rotate(-90 70.5 125.3)">17</text>
<text x="72.4" y="125.3" transform="rotate(-90 72.4 125.3)">18</text>
<text x="74.2" y="125.3" transform="rotate(-90 74.2 125.3)">19</text>
<text x="76" y="125.3" transform="rotate(-90 76 125.3)">20</text>
<text x="77.9" y="125.3" transform="rotate(-90 77.9 125.3)">21</text>
<text x="79.7" y="125.3" transform="rotate(-90 79.7 125.3)">22</text>
<text x="81.5" y="125.3" transform="rotate(-90 81.5 125.3)">23</text>
<text x="83.3" y="125.3" transform="rotate(-90 83.3 125.3)">24</text>
<text x="85.2" y="125.3" transform="rotate(-90 85.2 125.3)">25</text>
<text x="87" y="125.3" transform="rotate(-90 87 125.3)">26</text>
<text x="88.8" y="125.3" transform="rotate(-90 88.8 125.3)">27</text>
<text x="90.6" y="125.3" transform="rotate(-90 90.6 125.3)">28</text>
<text x="92.4" y="125.3" transform="rotate(-90 92.4 125.3)">29</text>
<text x="94.2" y="125.3" transform="rotate(-90 94.2 125.3)">30</text>
<text x="96.1" y="125.3" transform="rotate(-90 96.1 125.3)">31</text>
<text x="97.9" y="125.3" transform="rotate(-90 97.9 125.3)">32</text>
<text x="99.7" y="125.3" transform="rotate(-90 99.7 125.3)">33</text>
<text x="101.5" y="125.3" transform="rotate(-90 101.5 125.3)">34</text>
<text x="103.3" y="125.3" transform="rotate(-90 103.3 125.3)">35</text>
<text x="105.2" y="125.3" transform="rotate(-90 105.2 125.3)">36</text>
<text x="155.8" y="140.2">MJ1</text>
<text x="199.5" y="143.1">JP8</text>
<text x="211.3" y="140.2">MJ2</text>
<text x="255" y="143.1">JP9</text>
<text x="189.4" y="149.1" transform="rotate(-90 189.4 149.1)">Green</text>
<text x="191.7" y="148.7" transform="rotate(-90 191.7 148.7)">LED9</text>
<text x="195.2" y="144.9">1</text>
<text x="195.2" y="146.7">2</text>
<text x="199.8" y="147.4">2</text>
<text x="200" y="145.2">1</text>
<text x="245" y="148.3" transform="rotate(-90 245 148.3)">Green</text>
<text x="247.2" y="148.3" transform="rotate(-90 247.2 148.3)">LED10</text>
<text x="250.8" y="144.9">1</text>
<text x="250.8" y="146.7">2</text>
<text x="255.4" y="147.4">2</text>
<text x="255.5" y="145.2">1</text>
<text x="69.3" y="173.1">JP1</text>
<text x="79.4" y="171.4">1</text>
<text x="81.5" y="170.8">S1P</text>
<text x="87.1" y="173.6">2</text>
<text x="117.3" y="173.8">DC5V</text>
<text x="185" y="169.5">SPEAKER</text>
<text x="235" y="169.5">SPEAKER</text>
<text x="65.1" y="174.9">1</text>
<text x="65.1" y="176.8">2</text>
<text x="69.7" y="177.4">2</text>
<text x="69.9" y="175.3">1</text>
<text x="80" y="175.5">3</text>
<text x="88.2" y="183.6" transform="rotate(-90 88.2 183.6)">D1</text>
<text x="89.8" y="184.4" transform="rotate(-90 89.8 184.4)">PDZ5.6V/1W</text>
<text x="118.9" y="191.4" transform="rotate(-90 118.9 191.4)">LED1</text>
</g>
<g font-size="1.7">
<text x="83.7" y="22.7" transform="rotate(-90 83.7 22.7)">DC5V</text>
<text x="87.3" y="21.8" transform="rotate(-90 87.3 21.8)">GND</text>
<text x="89.2" y="21.8" transform="rotate(-90 89.2 21.8)">GND</text>
<text x="162.7" y="40.6">1K 5%</text>
<text x="163.2" y="37.5">RU11</text>
<text x="218.3" y="40.6">1K 5%</text>
<text x="218.7" y="37.5">RU16</text>
<text x="166.1" y="45.7">4K7 5%</text>
<text x="167.8" y="43.9">RU12</text>
<text x="173.2" y="45.7">106</text>
<text x="174.2" y="42.9">C3</text>
<text x="221.7" y="45.7">4K7 5%</text>
<text x="223.4" y="43.9">RU15</text>
<text x="228.8" y="45.7">106</text>
<text x="229.6" y="42.9">C5</text>
<text x="163.2" y="64.8">RU14</text>
<text x="218.7" y="64.8">RU18</text>
<text x="162.7" y="67.9">1K 5%</text>
<text x="167.8" y="71.1">RU13</text>
<text x="174.2" y="70.3">C4</text>
<text x="189.4" y="71.5" transform="rotate(-90 189.4 71.5)">Red</text>
<text x="218.3" y="67.9">1K 5%</text>
<text x="223.4" y="71.1">RU17</text>
<text x="229.6" y="70.3">C6</text>
<text x="245.9" y="70.6" transform="rotate(-90 245.9 70.6)">Red</text>
<text x="166.1" y="73">4K7 5%</text>
<text x="173.2" y="73">106</text>
<text x="221.7" y="73">4K7 5%</text>
<text x="228.8" y="73">106</text>
<text x="255.1" y="113.7">P3</text>
<text x="258.7" y="113.7">P4</text>
<text x="262.3" y="113.7">P5</text>
<text x="266" y="113.7">P6</text>
<text x="43.4" y="136.7" transform="rotate(-90 43.4 136.7)">PASS1</text>
<text x="47.1" y="136.7" transform="rotate(-90 47.1 136.7)">PASS2</text>
<text x="50.7" y="136.7" transform="rotate(-90 50.7 136.7)">MJ1</text>
<text x="54.4" y="136.7" transform="rotate(-90 54.4 136.7)">FAIL1</text>
<text x="58" y="136.7" transform="rotate(-90 58 136.7)">FAIL2</text>
<text x="61.6" y="136.7" transform="rotate(-90 61.6 136.7)">MJ2</text>
<text x="65.3" y="136.7" transform="rotate(-90 65.3 136.7)">BUZZ1</text>
<text x="72.6" y="136.7" transform="rotate(-90 72.6 136.7)">BUZZ2</text>
<text x="162.7" y="142.6">1K 5%</text>
<text x="163.2" y="139.4">RU20</text>
<text x="218.3" y="142.6">1K 5%</text>
<text x="218.7" y="139.4">RU22</text>
<text x="166.1" y="147.7">4K7 5%</text>
<text x="167.8" y="145.8">RU19</text>
<text x="173.2" y="147.7">106</text>
<text x="174.2" y="144.9">C7</text>
<text x="221.7" y="147.7">4K7 5%</text>
<text x="223.4" y="145.8">RU21</text>
<text x="228.8" y="147.7">106</text>
<text x="229.6" y="144.9">C8</text>
<text x="166.7" y="164.8">DC5V</text>
<text x="169.6" y="167.6">C1</text>
<text x="175.9" y="167.1">47R 5%</text>
<text x="177.2" y="164">RU5</text>
<text x="216.7" y="164.8">DC5V</text>
<text x="219.6" y="167.6">C2</text>
<text x="226.1" y="167.1">47R 5%</text>
<text x="227.3" y="164">RU8</text>
<text x="39.3" y="170.8">GND</text>
<text x="41.4" y="172.7">JU1</text>
<text x="46.7" y="169.8" transform="rotate(-90 46.7 169.8)">9</text>
<text x="49.6" y="169.8" transform="rotate(-90 49.6 169.8)">8</text>
<text x="53.4" y="173.8">4</text>
<text x="53.4" y="172">5</text>
<text x="168.7" y="170.4">106</text>
<text x="218.8" y="170.4">106</text>
<text x="39.5" y="174.6">minUSB</text>
<text x="53.4" y="177.5">2</text>
<text x="53.4" y="175.7">3</text>
<text x="53.7" y="179.3">1</text>
<text x="164.5" y="179.5">RU6</text>
<text x="187.6" y="179.5">QU1</text>
<text x="214.5" y="179.5">RU9</text>
<text x="237.7" y="179.5">QU2</text>
<text x="49.1" y="183" transform="rotate(-90 49.1 183)">7</text>
<text x="52" y="183" transform="rotate(-90 52 183)">6</text>
<text x="69.8" y="182.5">470R 5%</text>
<text x="72.7" y="180.4">RP2</text>
<text x="107.5" y="182.6" transform="rotate(-90 107.5 182.6)">RU1</text>
<text x="110.7" y="183.4" transform="rotate(-90 110.7 183.4)">1K 5%</text>
<text x="154.9" y="180.3">BUZZ1</text>
<text x="163.2" y="182.6">4K7 5%</text>
<text x="168.7" y="185.8">RU7</text>
<text x="187.6" y="181.4">MMBT2222</text>
<text x="204.9" y="180.3">BUZZ2</text>
<text x="213.3" y="182.6">4K7 5%</text>
<text x="217.9" y="185.8">RU10</text>
<text x="237.7" y="181.4">MMBT2222</text>
<text x="255.9" y="183.1">File name:</text>
<text x="116.6" y="190.8" transform="rotate(-90 116.6 190.8)">Red</text>
<text x="166.1" y="187.7">4K7 5%</text>
<text x="216.2" y="187.7">4K7 5%</text>
<text x="255.9" y="190.4">Drawing No:</text>
<text x="255.9" y="186.8">Sheet name: MAIN</text>
<text x="279.6" y="190.4">Version:</text>
<text x="287.8" y="190.4">V0.1</text>
<text x="45.6" y="194.1">GND</text>
<text x="255.9" y="197.7">Checked By:</text>
<text x="255.9" y="194.1">Drawn By:</text>
<text x="279.6" y="194.1">Date: 2015-7-13</text>
<text x="279.6" y="197.7">Date:</text>
<text x="255.9" y="201.3">Approved By:</text>
<text x="279.6" y="201.3">Date:</text>
<text x="255.9" y="205">Size:</text>
<text x="267.7" y="205">A3</text>
<text x="279.6" y="205">Sheet:</text>
<text x="285.9" y="205">1</text>
<text x="288" y="205">of 1</text>
</g>
<g font-size="1.5">
<text x="186.4" y="164.8">2</text>
<text x="186.5" y="167.4">1</text>
<text x="188.4" y="163.9">LU1</text>
<text x="236.4" y="164.8">2</text>
<text x="236.7" y="167.4">1</text>
<text x="238.4" y="163.9">LU2</text>
</g>
<text font-size="1.4" x="265" y="183.1">&lt;File Name&gt;</text>
</svg>
